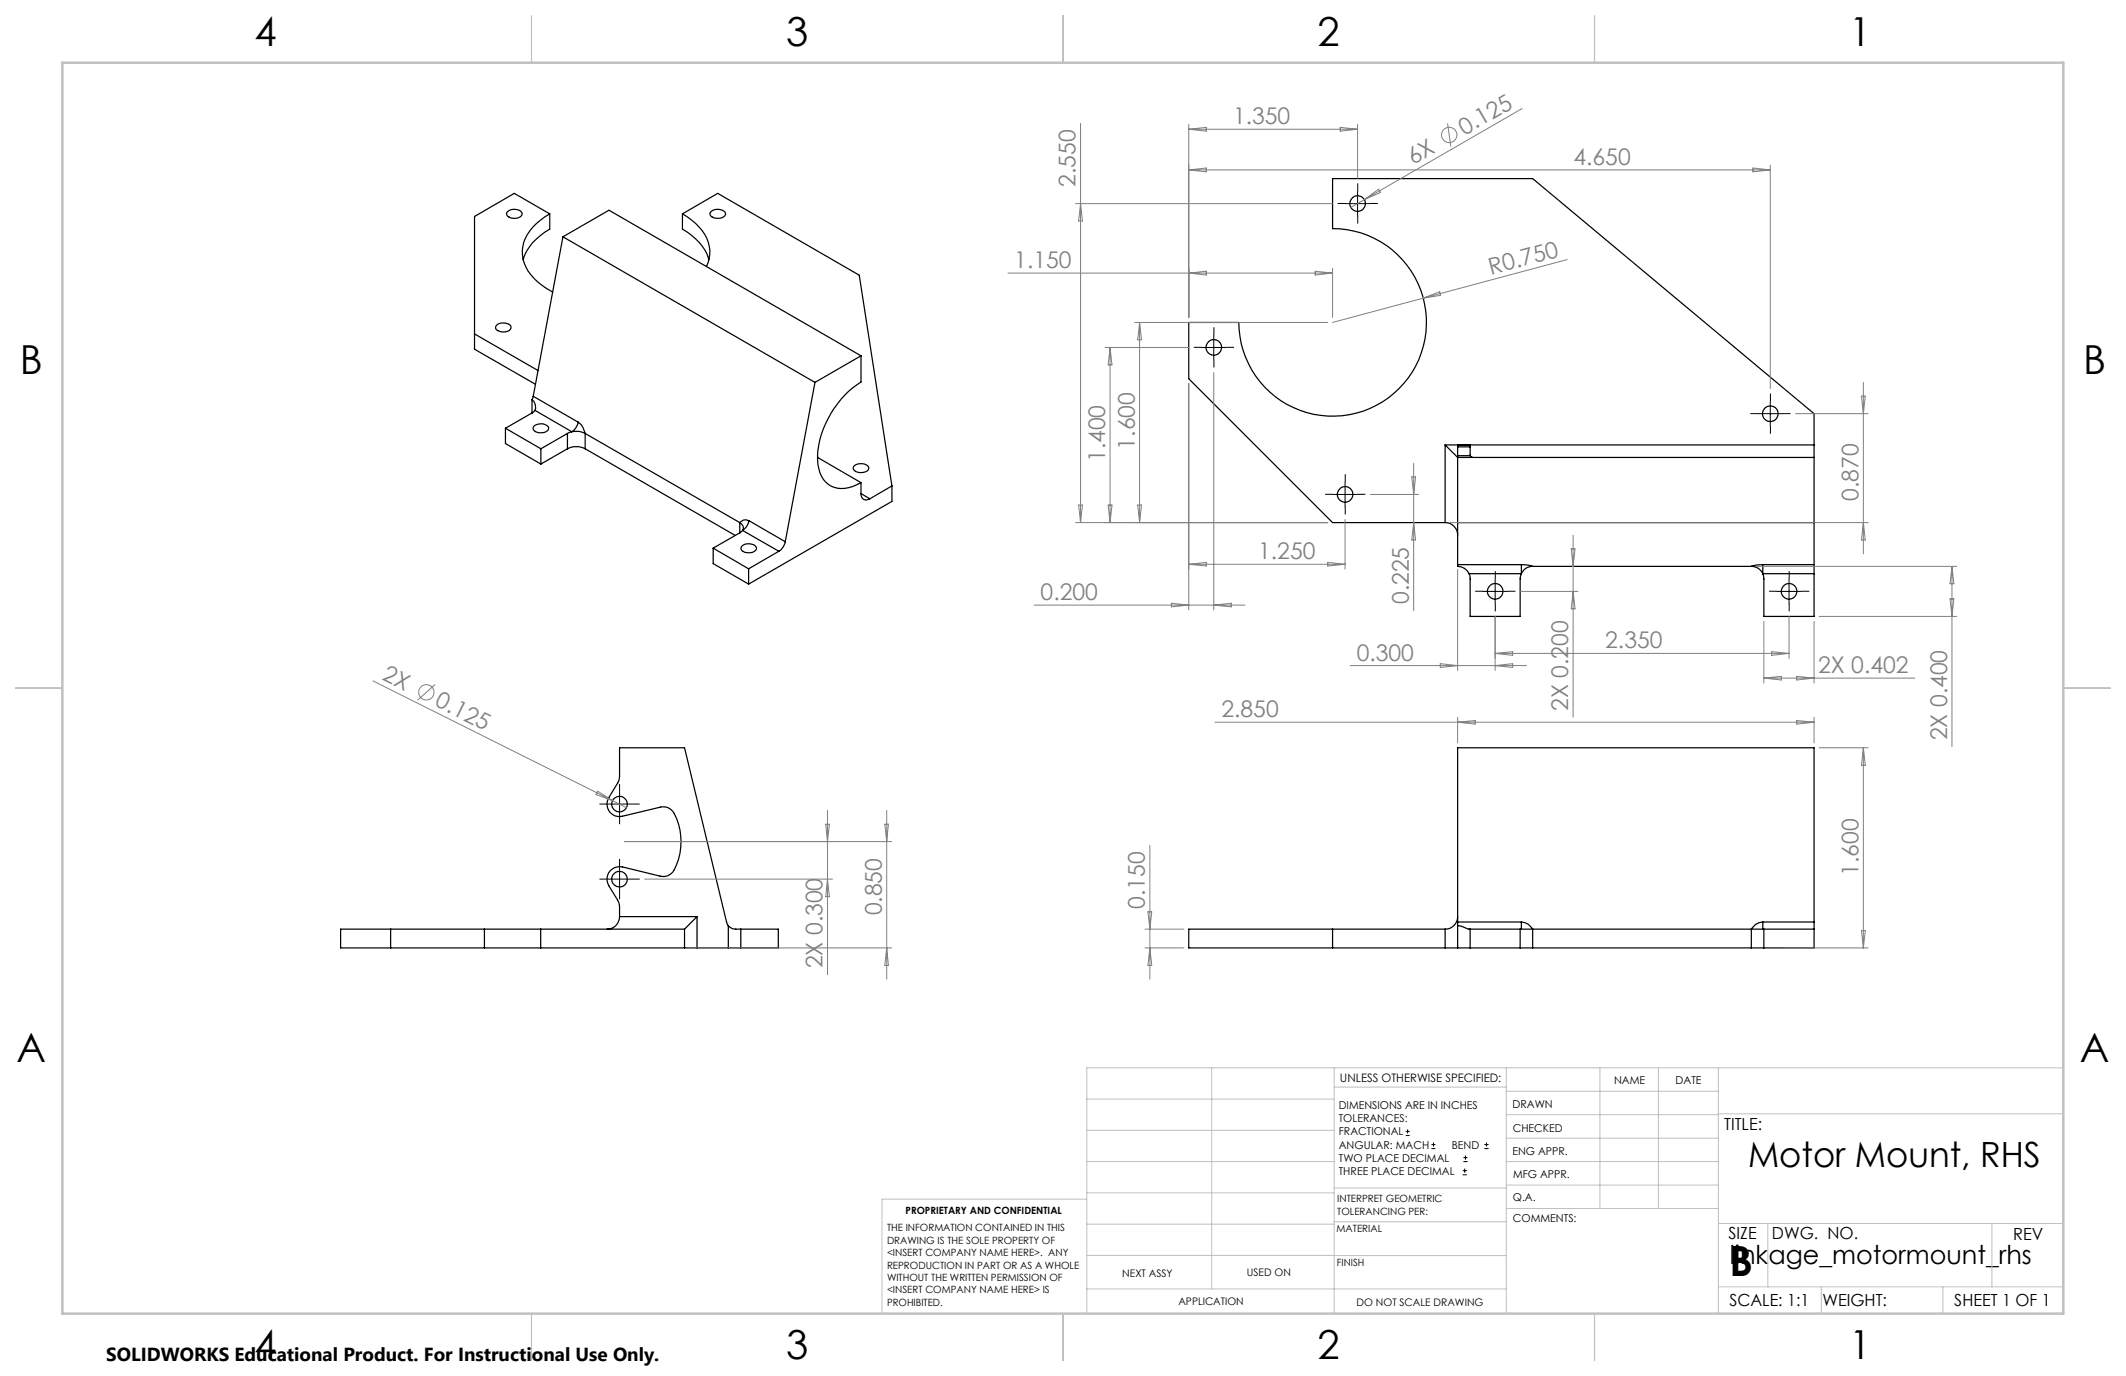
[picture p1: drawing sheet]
<svg xmlns="http://www.w3.org/2000/svg" width="432mm" height="279mm" viewBox="0 0 432 279" stroke-linecap="round" stroke-linejoin="round" font-family="sans-serif">
<g fill="none" stroke="#000" stroke-width=".25">
<path d="M102.9 43.1a2.02 2.02 0 0 1 3.1 .2 1.65 1.65 0 0 1-2.3 .9 .88 .88 0 0 1-.8-1.1zM111.7 43.4a10.3 10.3 0 0 0-5.5 6.7 8.1 8.1 0 0 0 3.9 7.8l2.2 1.4M111.7 43.4v3.1a10.7 10.7 0 0 0-5.4 6.2M111.7 43.4l-7.2-4.1-8.1 4.7v26.9l12.4 7.1M114.3 48.1l-6 32.4M114.3 48.1l51.2 29.5M114.3 48.1l9.4-5.4 51.2 29.5M138.6 43.4a11 11 0 0 1 5.3 5.8 6.4 6.4 0 0 1-.4 4.9M138.6 43.4v3.1a10.8 10.8 0 0 1 5.4 6.2M138.6 43.4l7.2-4.1 28.7 16.6 6.7 42.8M144.3 43.1a2.02 2.02 0 0 1 3.1 .2 1.65 1.65 0 0 1-2.4 .9 .88 .88 0 0 1-.7-1.1zM96.4 67.8l12.9 7.4"/>
<path d="M100.9 66a2.26 2.26 0 0 1 2.8 .1 .95 .95 0 0 1-1 1.3h-.9a1.25 1.25 0 0 1-1.2-.9zM165.5 77.6l-6 32.4M174.9 72.2v5.4a19.4 19.4 0 0 0-8.8 15.8 5.7 5.7 0 0 0 3.3 5.6 6.6 6.6 0 0 0 5.5-1M174.9 72.2l-9.4 5.4M102.7 87v3.1l7.2 4.1M102.7 87l7.2 4.1M108.1 81.2a1.86 1.86 0 0 1 .6 2.1M108.1 83.9l-5.4 3.1M108.1 81.2v2.7M108.3 80.5l-.2 .7M108.3 80.5l9.1 5.2M108.5 86.5a2.04 2.04 0 0 1 2.9 .4 1.67 1.67 0 0 1-2.3 .9 .76 .76 0 0 1-.8-.5 .76 .76 0 0 1 .2-.8z"/>
<path d="M108.7 83.3l-.6 .6M108.7 83.3l7.4 4.4M109.9 91.1v3.1M115.3 91.1a4 4 0 0 1 3.6 0M115.3 88l-5.4 3.1M115.3 88v3.1M115.3 91.1l-5.4 3.1M116.1 87.7l-.8 .3M116.1 87.7a3.8 3.8 0 0 1 2.8 .3M117.4 85.7a3.7 3.7 0 0 1 1.5 2.3M117.4 85.7a2.86 2.86 0 0 1-1.3 2M118.9 88l31.3 18.1"/>
<path d="M118.9 88v3.1M118.9 91.1l30.4 17.6M166.1 92.9l8.8 5.1M173.5 94.5a2.12 2.12 0 0 1 3 .5 1.23 1.23 0 0 1-1.6 1 1.36 1.36 0 0 1-1.6-1zM174.9 98v2.2M181.2 98.7l-4.5 2.6M181.2 98.7v3.1l-29.2 16.8M293.5 90.3l2.6 2.6M293.5 90.3v15.8M293.5 90.3h74.9M296.1 92.5v.4M296.1 90.3v.4"/>
<path d="M296.1 90.7v1.8M296.1 92.9v21.8M296.1 92.9h72.3M296.1 92.5h2.5M296.1 90.7h2.5M298.6 90.7v1.8M298.6 90.3v.4M298.6 92.5l.5 .4M368.4 90.3v2.6M368.4 90.3v-6.3l-57.1-47.7h-40.6v10.1a19 19 0 0 1 19 19.1 19 19 0 0 1-19.1 19 19 19 0 0 1-19-19h-10.2v11.4l29.3 29.2h22.8M368.4 92.9v21.8M144.9 111.3l7.1 4.2"/>
<path d="M144.9 111.3v3.1l7.1 4.2M150.2 106.1a1.11 1.11 0 0 1 .6 1.6M150.2 108.2l-5.3 3.1M150.2 106.1v2.1M150.7 110.8a2.03 2.03 0 0 1 2.9 .4 1.65 1.65 0 0 1-2.3 .9 .76 .76 0 0 1-.7-.4 .76 .76 0 0 1 .1-.9zM150.8 107.7l-.6 .5M150.8 107.7l7.4 4.2M152 115.5v3.1M152.1 105.7a1.46 1.46 0 0 0-1.9 .4M152.1 105.7a2.83 2.83 0 0 1-1.3 2M152.1 105.7l7.4 4.3M158.2 111.9l-6.2 3.6"/>
<path d="M159.5 110a2.86 2.86 0 0 1-1.3 1.9M174.9 100.2a1.11 1.11 0 0 0 .5 1.2 1.11 1.11 0 0 0 1.3-.1M174.9 100.2l1.8 1.1M293.5 106.1a2.53 2.53 0 0 1 2.6 2.6M296.1 114.7v.2a3.2 3.2 0 0 1 2.3 1.6M296.1 106.1h72.3M296.1 114.7h12.9M298.4 116.5l.2 .8v7.9h10.2v-7.8l.2-.9M298.4 116.5h10.6M309 114.7l1.4 .1 .9 .2M309 114.7v1.8M311.3 115a2.42 2.42 0 0 0-2.3 1.5"/>
<path d="M311.3 115h44.4M355.7 115a2.52 2.52 0 0 1 2.3 1.5M358 114.7l-1.4 .1-.9 .2M358 114.7v1.8M358 116.5l.2 .8v7.9h10.2v-8.7M358 114.7h10.4M358 116.5h10.4M368.4 114.7v1.8M79.3 192.5h19.1M79.3 188.7h19.1M79.3 188.7h-10.1v3.8h10.1M79.3 188.7v3.8"/>
<path d="M98.4 192.5h40.6M98.4 188.7h40.6M98.4 188.7v3.8M109.8 188.7v3.8M125.8 186.1a2.51 2.51 0 0 1-2.5 2.6M125.8 186.1v-2l-.2-1-2-3.3a2.55 2.55 0 0 1 .2-2.8 2.55 2.55 0 0 1 2.6-1l7.7 1.9a2.48 2.48 0 0 0 2.8-1.3 12.1 12.1 0 0 0-.4-12.1l-1.1-.6-.9-.1-8.1 1.9a2.53 2.53 0 0 1-2.6-.9 2.53 2.53 0 0 1-.2-2.8l2-3.3 .2-.5v-6.4h13.2l8.6 35.4 .3 .8M125.8 186.1h15.8M139 192.5h2.6M139 188.7v3.8M141.6 186.1l-2.6 2.6M141.6 192.5h6.3M141.6 186.1v6.4"/>
<path d="M147.9 188a2.97 2.97 0 0 0 2.3 .7h.3M147.9 192.5h2.6M147.9 188v4.5M150.5 188.7h7.6v3.8h-7.6M150.5 188.7v3.8M270.7 188.7v3.8M293.5 192.5h2.6M293.5 188.7h-52.1v3.8h52.1M293.5 188.7v3.8M296.1 188l2.5 .7M296.1 192.5h2.5M296.1 187.2v.8"/>
<path d="M296.1 186.1a2.53 2.53 0 0 1-2.6 2.6M296.1 187.2v-35.4h72.3v35.4M296.1 188v4.5M296.1 187.2h12.9M298.6 192.5h10.2M298.6 188.7h10.2M298.6 188.7v3.8M308.8 192.5h2.5M308.8 188.7h.2M308.8 188.7v3.8M309 188.7h2.3M309 187.2v1.5"/>
<path d="M309 187.2a2.68 2.68 0 0 1 2.3 1.5M311.3 192.5h44.4M311.3 188.7h44.4M311.3 188.7v3.8M355.7 188.7h2.3M355.7 192.5h2.5M355.7 188.7v3.8M358 188.7h.2M358 187.2v1.5M358 187.2a2.76 2.76 0 0 0-2.3 1.5M358 187.2h10.4M358.2 188.7h10.2"/>
<path d="M358.2 188.7v3.8M368.4 187.2v1.5M368.4 188.7v3.8h-10.2"/>
<circle cx="275.8" cy="41.3" r="1.59"/>
<circle cx="246.5" cy="70.6" r="1.59"/>
<circle cx="359.6" cy="84" r="1.59"/>
<circle cx="273.2" cy="100.4" r="1.59"/>
<circle cx="303.7" cy="120.1" r="1.59"/>
<circle cx="363.4" cy="120.1" r="1.59"/>
<circle cx="125.8" cy="178.5" r="1.59"/>
<circle cx="125.8" cy="163.3" r="1.59"/>
</g>
<g fill="none" stroke="#808080" stroke-width=".2">
<path d="M219.5 25v81.1M241.4 25.3v39.2M241.4 26.2l3.6-.3v.7zM241.4 34.5l3.6-.4v.8zM241.4 26.2h34.3M241.4 34.5h118.2M272.2 25.9l3.5 .3-3.5 .4zM275.7 25.3v10.9M294 25l.7 4.8M309.1 22l-34.7 20.1M356 34.1l3.6 .4-3.6 .4zM359.6 33.5v45.4"/>
<path d="M204.7 55.5h66M218.4 41.3h52.3M219.5 41.3l.4 3.6h-.8zM241.4 55.5l3.6-.4v.7zM267.1 55.1l3.6 .4-3.6 .3zM270.7 54.5v10M277.1 40.5l2.9-2.1 .4 .7zM318.3 52.7l-47.6 12.8M224.4 70.6h17M225.5 70.6v35.5M225.5 70.6l.3 3.5h-.7zM230.5 65.5h39.2"/>
<path d="M231.5 65.5v40.6M231.5 65.5l.3 3.5h-.7zM241.4 77.9v46M246.5 75.6v48.3M289.1 60.5l3.3-1.3 .2 .8zM378.5 77.6v34.9M286.7 96.8h.8l-.4 3.6zM287.1 94.1v29.9M364.7 84h14.7M378.1 80.4h.7l-.3 3.6zM218.4 106.1h51.3M219.1 102.6h.8l-.4 3.5z"/>
<path d="M225.1 102.6h.7l-.3 3.5zM231.1 102.6h.7l-.3 3.5zM241.4 114.6l3.6-.4v.7zM241.4 114.6h31.8M269.7 114.2l3.5 .4-3.5 .3zM273.2 105.5v10.1M278.3 100.4h9.8M287.1 106.1l.4 3.5h-.8zM294.5 106.1h84.9M296.1 115.6v20.5M319.1 111.4h.8l-.4 3.6zM319.5 108.7v36.9"/>
<path d="M356.7 115h40.7M378.5 106.1l.3 3.5h-.7zM396.5 115v36.6M396.5 115l.3 3.5h-.7zM75.7 138.3l48.7 24.3M88.4 139l-3.6 3.2M210 122.9h42.9M237.9 122.5l3.5 .4-3.5 .3zM246.5 122.9l3.6-.4v.7zM274.2 135.1h35.8M292.5 134.8l3.6 .3-3.6 .4zM303.7 125.2v10.9"/>
<path d="M303.7 135.1l3.5-.3v.7zM303.7 132.7l3.5-.4v.8zM303.7 132.7h59.7M308.8 120.1h11.7M319.5 120.1l.4 3.5h-.8zM358.2 126.2v12.5M358.2 137.7h30.7M358.2 137.7l3.6-.4v.8zM359.8 132.3l3.6 .4-3.6 .4zM363.4 125.2v8.5M364.9 137.3l3.5 .4-3.5 .4zM368.4 126.2v12.5"/>
<path d="M369.5 125.2h27.9M396.1 121.6h.7l-.3 3.6zM246.8 146.6h121.6M296.1 145.7v5.1M296.1 146.6l3.5-.3v.7zM364.9 146.3l3.5 .3-3.5 .4zM368.4 145.7v5.1M369.5 151.8h9.9M378.5 151.8v40.7M378.5 151.8l.3 3.6h-.7zM121.4 160.7l3 1.9-3.4-1.3zM124.4 162.6l2.8 1.4"/>
<path d="M126.8 170.9h54.3M130.9 178.5h38.2M167.7 167.4h.8l-.4 3.5zM168.1 164.5v33.4M168.1 178.5l.4 3.6h-.8zM179.7 167.4h.7l-.3 3.5zM180.1 164.5v34.3M233.5 171.7v27.1M140 192.5h41.1M180.1 192.5l.3 3.5h-.7zM232.6 192.5h7.9M232.6 188.7h7.9"/>
<path d="M233.2 185.1h.7l-.4 3.6zM233.5 192.5l.4 3.5h-.7zM362.2 192.5h17.2M378.1 188.9h.7l-.3 3.6z"/>
<circle cx="294.3" cy="27.4" r="1.56"/>
<circle cx="86.6" cy="140.6" r="1.55"/>
</g>
<g fill="none" stroke="#000" stroke-width=".2">
<path d="M275.7 38.8v5.1M273.2 41.3h5M244 70.6h5M246.5 68.1v5M273.2 97.9v5M357 84h5.1M359.6 81.5v5M270.7 100.4h5M303.7 117.6v5M363.4 117.6v5M301.2 120.1h5M360.9 120.1h5"/>
<path d="M123.3 163.3h5M123.3 178.5h5M125.8 160.8v5M125.8 176v5M285.5 230.6h.8M285.5 229.7h.8M285.9 229.3v.9M290.7 233.2h.8M290.7 232.4h.8M291.1 232v.8M297.1 238.5h.8M297.1 237.7h.8"/>
<path d="M297.2 235.9h.9M297.2 235.1h.9M297.5 237.3v.8M297.6 234.6v.9M301.5 233.2h.8M301.5 232.4h.8M301.9 232v.8"/>
</g>
<g fill="none" stroke="#000" stroke-width=".2" stroke-dasharray="15.2 1.3 1.3 1.3" stroke-linecap="butt">
<path d="M275.8 38.8v-1.6M273.3 41.3h-1.6M275.8 43.8v1.6M278.3 41.3h1.5M244.1 70.5h-1.6M246.6 68v-1.6M246.6 73v1.6M249.1 70.5h1.5M273.2 97.9v-1.6M357.1 84h-1.6M359.6 81.5v-1.6M359.6 86.5v1.6"/>
<path d="M362.1 84h1.6M270.7 100.4h-1.6M273.2 102.9v1.6M275.7 100.4h1.6M303.7 117.6v-1.6M363.4 117.6v-1.6M301.2 120.1h-1.6M303.7 122.6v1.5M306.2 120.1h1.6M360.9 120.1h-1.6M363.4 122.6v1.5M365.9 120.1h1.6"/>
<path d="M123.3 163.3h-1.5M123.3 178.5h-1.5M125.8 160.8v-1.6M125.8 165.8v1.6M125.8 176v-1.6M128.3 163.3h1.6M128.3 178.5h1.6M125.8 181v1.6"/>
</g>
<g fill="none" stroke="#c0c0c0" stroke-width=".2">
<path d="M246.1 216.8v44.9M271 216.8v49.9M305.9 216.8v49.9M324.9 216.8v28.6M336.8 216.8v28.6M349 216.8v49.9M419.1 216.8h-198.4v49.9M220.7 235.9h50.3M220.7 229.5h50.3M220.7 223.2h50.3M271 220.7h34.9M305.9 231.1h43.1"/>
<path d="M305.9 226.3h43.1M305.9 221.6h43.1M305.9 235.9h43.1M349 226.2h70.1M220.7 248.6h50.3M220.7 242.2h50.3M220.7 254.9h50.3M220.7 243.5h-41.6v23.2M271 255h34.9M271 248.1h35M271 241.2h35M305.9 240.6h43.1"/>
<path d="M306 245.4h43M349 248.4h70.1M359.1 248.4v12.9M404.6 248.4v12.9M220.7 261.7h85.2M349 261.3h70.1M369.9 261.3v5.4M394.6 261.3v5.4"/>
</g>
<path d="M107.9 3.2v9.5M215.9 3.2v9.5M323.8 3.2v9.5M3.1 139.7h9.6M419.1 139.7h9.5M107.9 266.7v9.6M215.9 266.7v9.6M323.8 266.7v9.6" fill="none" stroke="#c0c0c0" stroke-width=".25"/>
<path d="M12.7 12.7h406.4v254h-406.4z" fill="none" stroke="#c0c0c0" stroke-width=".5"/>
<text font-size="8.5" x="351.3" y="259">B</text>
<g font-size="8.1">
<text x="51.7" y="9.3">4</text>
<text x="159.7" y="9.3">3</text>
<text x="267.6" y="9.3">2</text>
<text x="375.6" y="9.3">1</text>
<text x="4" y="76">B</text>
<text x="423.1" y="76">B</text>
<text x="3.3" y="215.7">A</text>
<text x="422.4" y="215.7">A</text>
<text x="51.7" y="276">4</text>
<text x="159.7" y="276">3</text>
<text x="267.6" y="276">2</text>
<text x="375.6" y="276">1</text>
</g>
<text font-size="7.1" x="355" y="236.9">Motor Mount, RHS</text>
<text font-size="5.3" x="351.3" y="256.7">linkage_motormount_rhs</text>
<g font-size="4.7" fill="#808080">
<text x="250.4" y="25.2">1.350</text>
<text x="297.4" y="27.6" transform="rotate(-30 297.4 27.6)">0.125</text>
<text x="287" y="33.6" transform="rotate(-30 287 33.6)">6X</text>
<text x="319.6" y="33.5">4.650</text>
<text x="218.5" y="37.9" transform="rotate(-90 218.5 37.9)">2.550</text>
<text x="206" y="54.4">1.150</text>
<text x="302.8" y="55.8" transform="rotate(-15 302.8 55.8)">R0.750</text>
<text x="224.5" y="93.9" transform="rotate(-90 224.5 93.9)">1.400</text>
<text x="230.5" y="91.3" transform="rotate(-90 230.5 91.3)">1.600</text>
<text x="377.5" y="101.7" transform="rotate(-90 377.5 101.7)">0.870</text>
<text x="255.5" y="113.5">1.250</text>
<text x="211.4" y="121.8">0.200</text>
<text x="286.1" y="122.7" transform="rotate(-90 286.1 122.7)">0.225</text>
<text x="326" y="131.7">2.350</text>
<text x="77.4" y="137.9" transform="rotate(27 77.4 137.9)">2X</text>
<text x="275.6" y="134.1">0.300</text>
<text x="369.3" y="136.7">2X 0.402</text>
<text x="88.1" y="143.2" transform="rotate(27 88.1 143.2)">0.125</text>
<text x="248.1" y="145.6">2.850</text>
<text x="318.5" y="144.3" transform="rotate(-90 318.5 144.3)">2X 0.200</text>
<text x="395.5" y="150.3" transform="rotate(-90 395.5 150.3)">2X 0.400</text>
<text x="377.5" y="177.8" transform="rotate(-90 377.5 177.8)">1.600</text>
<text x="179.1" y="185.9" transform="rotate(-90 179.1 185.9)">0.850</text>
<text x="232.5" y="184.6" transform="rotate(-90 232.5 184.6)">0.150</text>
<text x="167.1" y="196.6" transform="rotate(-90 167.1 196.6)">2X 0.300</text>
</g>
<text font-size="3.8" x="21.6" y="276.3">SOLIDWORKS Educational Product. For Instructional Use Only.</text>
<g font-size="3.4">
<text x="350.2" y="229.5">TITLE:</text>
<text x="351.1" y="251.6">SIZE</text>
<text x="359.9" y="251.6">DWG. NO.</text>
<text x="408.9" y="251.7">REV</text>
<text x="351.2" y="265.2">SCALE: 1:1</text>
<text x="370.1" y="265.3">WEIGHT:</text>
<text x="396.9" y="265.2">SHEET 1 OF 1</text>
</g>
<text font-size="2.4" x="272.2" y="219.7">UNLESS OTHERWISE SPECIFIED:</text>
<g font-size="2.2">
<text x="327.8" y="220.1">NAME</text>
<text x="340.3" y="220.2">DATE</text>
<text x="271.9" y="225.3">DIMENSIONS ARE IN INCHES</text>
<text x="271.9" y="227.9">TOLERANCES:</text>
<text x="307.2" y="224.9">DRAWN</text>
<text x="271.9" y="230.6">FRACTIONAL</text>
<text x="271.9" y="233.2">ANGULAR: MACH</text>
<text x="294.9" y="233.2">BEND</text>
<text x="307.3" y="229.8">CHECKED</text>
<text x="271.9" y="235.9">TWO PLACE DECIMAL</text>
<text x="271.9" y="238.5">THREE PLACE DECIMAL</text>
<text x="307.2" y="234.4">ENG APPR.</text>
<text x="307.3" y="239.2">MFG APPR.</text>
<text x="307.3" y="243.9">Q.A.</text>
<text x="307.3" y="248.1">COMMENTS:</text>
</g>
<g font-size="2.1">
<text x="227.9" y="259.2">NEXT ASSY</text>
<text x="253.3" y="259.2">USED ON</text>
<text x="239.3" y="265">APPLICATION</text>
<text x="275.5" y="265.1">DO NOT SCALE DRAWING</text>
</g>
<g font-size="2">
<text x="271.6" y="244.1">INTERPRET GEOMETRIC</text>
<text x="180.2" y="250">THE INFORMATION CONTAINED IN THIS</text>
<text x="183.9" y="246.4">PROPRIETARY AND CONFIDENTIAL</text>
<text x="271.5" y="250.2">MATERIAL</text>
<text x="271.6" y="246.6">TOLERANCING PER:</text>
<text x="180.2" y="252.5">DRAWING IS THE SOLE PROPERTY OF</text>
<text x="180.2" y="255.1">&lt;INSERT COMPANY NAME HERE&gt;. ANY</text>
<text x="180.2" y="257.6">REPRODUCTION IN PART OR AS A WHOLE</text>
<text x="271.5" y="257">FINISH</text>
<text x="180.2" y="260.1">WITHOUT THE WRITTEN PERMISSION OF</text>
<text x="180.2" y="262.6">&lt;INSERT COMPANY NAME HERE&gt; IS</text>
<text x="180.2" y="265.2">PROHIBITED.</text>
</g>
</svg>
